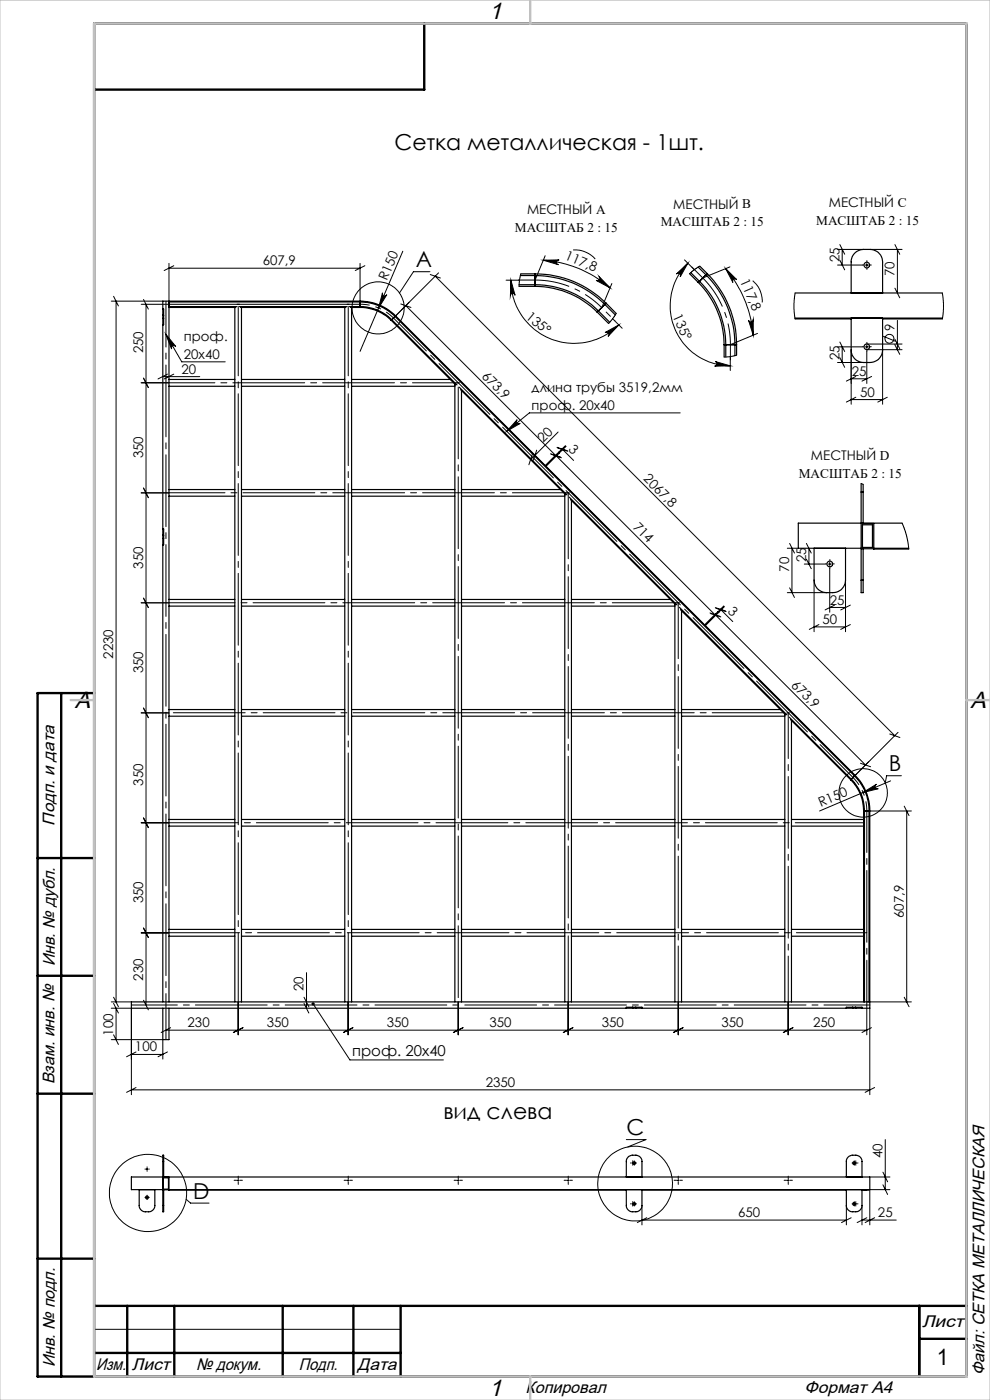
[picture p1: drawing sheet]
<svg xmlns="http://www.w3.org/2000/svg" width="210mm" height="297mm" viewBox="0 0 210 297" stroke-linecap="round" stroke-linejoin="round" font-family="sans-serif">
<g fill="none" stroke="#000" stroke-width=".21">
<path d="M35.8 55.9v8M35.8 56.9h40.6M36.9 56.4l-2.1 1M76.4 55.9v8M77.4 56.4l-2 1M85.4 53.3l-9 21.2M91.2 57.6h-3.5l-3 4.6M91.3 58.2l2.1 .8M92.3 58.6l97.5 97.5M93 57.9l-9.6 9.6M107.4 59.4h2.8M108.4 59.4l.9 3.2a.5 .5 0 0 0-.6-.4 .5 .5 0 0 0-.4 .6z"/>
<path d="M108.4 59.4a13.4 13.4 0 0 0 8.3 12.4 13.4 13.4 0 0 0 14.6-2.9M110.5 58.1l-.4 2.6M115.3 55.2l3.3-.1a.52 .52 0 0 0-.6 .5 .52 .52 0 0 0 .5 .6zM115.3 55.2a23.9 23.9 0 0 1 14.1 5.9M115.6 54.3l-2.1 5.1M121.6 53a5.7 5.7 0 0 1 4.7 2M127.1 58.7l2.3 2.4-3-1.6a.52 .52 0 0 0 .7-.1 .52 .52 0 0 0 0-.7zM143.5 58.1l2.4-2.3-1.6 2.9a.5 .5 0 0 0-.1-.7 .5 .5 0 0 0-.7 .1zM145.2 55.1l2.1 2.1M145.9 55.8a12.8 12.8 0 0 0-2.8 13.9 12.8 12.8 0 0 0 11.8 7.9M148.4 56.5l-1.3 .8-.8 .8M153.9 57l2.4 2.3a.5 .5 0 0 0-.7-.1 .5 .5 0 0 0-.1 .7z"/>
<path d="M153.9 57a25.4 25.4 0 0 1 5.9 14.1M154.8 56.6l-5.8 2.4M159.7 59.5a5.6 5.6 0 0 1 2 4.7M177.7 56.2h5.3M177.7 52.9h5.5M178.2 55.2l1 2.1M178.2 51.9l1 2M178.6 52.9v3.3M183.6 56.2h.6M183.9 55.9v.7M184.5 52.9h6.8M189.8 51.9l1.1 2"/>
<path d="M190.4 52.9v9.3M23.6 63.9h10.9M24.1 62.9l1 2M24.6 63.9v148.6M30.4 63.5l1.1 2.1M31 64.6v148.6M34.5 79.9h7.9M35.2 70.9l2.1 2.6a.52 .52 0 0 0-.7-.1 .52 .52 0 0 0-.2 .6zM35.2 70.9l3.4 5.9h9.2M35.5 79.4l-2 1M36.9 79.4l-2.1 1M76.4 64.6h-46.4"/>
<path d="M81.1 62.1a.5 .5 0 0 0 .3 .7 .5 .5 0 0 0 .7-.3l-1.8 2.9zM85 64.5l2.2 .7M86.1 64.8l31.8 31.8M86.8 64.1l-2.9 2.9M128.3 70.6l3-1.7-2.3 2.5a.52 .52 0 0 0 0-.7 .52 .52 0 0 0-.7-.1zM129.8 60.1l-2.2 5.2M130 67.6l2 2M130.7 66.5l-.8 1.2-.8 .9M151.7 76.7l3.2 .9-3.3 .1a.5 .5 0 0 0 .5-.5 .5 .5 0 0 0-.4-.5zM154.9 75.6v3M156.2 75.3l-1.3 .4h-1.3M158.8 67.9a.5 .5 0 0 0 .5 .4 .5 .5 0 0 0 .5-.5v3.3z"/>
<path d="M160.7 70.7l-5.8 2.4M168.7 62.2l-.3 2.1 .3 3.4M177.7 73.6h5.3M177.7 76.9h5.5M178.2 75.9l1 2M178.2 72.6l1 2M178.6 73.6v3.3M180.6 74.2v11.6M181.5 79.9l-2 1M183.6 73.6h.6M183.9 73h7.4M183.9 74.2h7.4"/>
<path d="M183.9 74.5v6.8M183.9 73.2v.7M184.9 79.9l-2.1 1M187.2 74.2v11.6M187.3 71.3l2.7 1.1M189.8 72l1.1 2M189.8 73.2l1.1 2M189.8 61.1l1.1 2.1M190.4 68v6.2M199.9 62.2l.2 2v2l-.2 1.5M30 81.2h5.8M30.4 80.2l1.1 2"/>
<path d="M109.7 89a.5 .5 0 0 0 0 .7 .5 .5 0 0 0 .6 .1l-2.8 1.7zM112.9 96.4l-.7 2.2M113.8 95.5l-.7 2.1M116.8 96.3l2.1 .7M116.9 96.4l2.2 .7M118 96.7l33.7 33.7M118.1 94.9l2.2 .7M118.3 95l2.1 .7M118.4 91.6l-5.9 5.9M119.2 95.2l2.5 2.5M119.9 94.5l-1.4 1.5M120.1 94.7l-1.5 1.4"/>
<path d="M144.3 87.6h-32l-4.8 3.9M180.6 84.8h6.6M180.6 80.4h3.3M181.5 84.3l-2 1M188.2 84.3l-2 1M30 104.6h5.8M30.4 103.5l1.1 2.1M167 116.3h2.3M167.5 115.3l1 2M168 116.3v9.4M170.6 119.7h4.5M171.1 118.6l1 2"/>
<path d="M171.1 115.3l1 2M171.6 116.3v3.4M175.7 119.7h.7M176 119.3v.7M182.7 102.6l.4 .2M191.3 111l1 2.4 .5 3.1M30 127.9h5.8M30.4 126.9l1.1 2M150.6 130l2.2 .8M150.7 130.2l2.2 .7M151.7 128.9l2.2 .7M151.8 130.5l31.8 31.8"/>
<path d="M151.9 129l2.1 .7M152.8 129.3l2.6 2.6M153.5 128.5l-1.2 1.2M153.7 128.7l-1.2 1.2M167 125.7h8.4M167.5 124.7l1 2M172.7 123.1v10.9M172.7 133h6.7M173.7 132.5l-2 1M176 120.6v9.3M176 128.9h3.4M177 128.4l-2 1"/>
<path d="M179.4 123.1v10.9M180.4 128.4l-2.1 1M180.4 132.5l-2.1 1M30 151.2h5.8M30.4 150.2l1.1 2.1M188.7 155.7l2.2 .8M190.5 155.4l-9.6 9.6 3.4-3.4M30 174.6h5.8M30.4 173.5l1.1 2.1M182.5 161.9l2.2 .8M183.1 168.1l2.8-1.7a.52 .52 0 0 0-.2 .6 .52 .52 0 0 0 .6 .3zM183.9 172h9.4"/>
<path d="M188.9 165.7l-15.1 6.3M191.2 164.6h-3.1l-.3 1.5M191.8 171l1 2M192.3 172v40.5M30 197.9h5.8M30.4 196.9l1.1 2M23.6 212.5h4.3M23.6 213.9h4.3v18.3M24.1 219.5l1 2.1M24.1 212.9l1 2M24.1 211.6l1 2M24.6 213.9v6.7"/>
<path d="M30.4 212.2l1.1 2M35.2 218.5h148.7M36.2 218l-2 1M50.5 212.5v7M51.5 218l-2 1M64.5 212.9l1 2M64.5 211.6l1 2M65 206.3v7.6M66.4 213l7.8 11.9h19.9M73.8 212.5v7M74.9 218l-2.1 1M97.2 212.5v7"/>
<path d="M98.2 218l-2 1M120.5 212.5v7M121.5 218l-2 1M143.9 212.5v7M144.9 218l-2.1 1M167.2 212.5v7M168.2 218l-2 1M184.5 213.9v18.3M184.9 218l-2.1 1M191.8 211.6l1 2M193.3 212.5h-9.4v7M23.6 220.6h10.9v4.1"/>
<path d="M27.9 231.2h156.6M27.9 223.7h6.6M28.9 230.7l-2.1 1M28.9 223.2l-2.1 1M35.5 223.2l-2 1M185.5 230.7l-2 1M31 254h.4M31 248h.4M31.2 247.9v.3M31.2 253.9v.3M39.5 254.4l.9 .8h3.9M50.3 250.4h.4"/>
<path d="M50.5 250.3v.3M73.7 250.4h.3M73.8 250.3v.3M97 250.4h.4M97.2 250.3v.3M120.4 250.4h.3M120.5 250.3v.3M132.9 241.8h4.1l-3.8 1.5M134.3 246.7h.4M134.3 255.4h.4M134.5 246.6v.3M134.5 255.2v.4"/>
<path d="M136.2 255.7v4.2M136.2 258.8h43.3M137.2 258.3l-2 1.1M143.7 250.4h.3M143.9 250.3v.3M167 250.4h.4M167.2 250.3v.3M179.5 255.7v4.2M180.6 258.3l-2.1 1.1M181 246.7h.4M181 255.4h.4M181.2 246.6v.3"/>
<path d="M181.2 255.2v.4M182.8 258.8h7.3M182.8 255.7v4.2M183.9 258.3l-2.1 1.1M184.5 249.7h4.3M185.5 258.3l-2 1.1M187.3 248.7l1 2M187.3 251.4l1 2M187.8 241.8v10.6M188.8 252.4h-4.3v7.5M20 282h65"/>
<circle cx="80.2" cy="65.3" r="5.5"/>
<circle cx="188.7" cy="71.9" r=".94"/>
<circle cx="183.1" cy="168.2" r="5.1"/>
<circle cx="31.4" cy="253.1" r="8.2"/>
<circle cx="134.7" cy="251.1" r="7.9"/>
</g>
<path d="M76.4 64.5a10 10 0 0 1 7.1 3M183.9 172a10 10 0 0 0-3-7.1" fill="none" stroke="#000" stroke-width=".21" stroke-dasharray="15.2 1.3 1.3 1.3" stroke-dashoffset="13.2" stroke-linecap="butt"/>
<path d="M113.5 59.4a20 20 0 0 1 14.2 5.9M149.1 59a20 20 0 0 1 5.8 14.1" fill="none" stroke="#000" stroke-width=".21" stroke-dasharray="15.2 1.3 1.3 1.3" stroke-dashoffset="7.9" stroke-linecap="butt"/>
<g fill="none" stroke="#000" stroke-width=".21" stroke-dasharray="15.2 1.3 1.3 1.3">
<path d="M113.5 59.4h-3.6M149.1 59l-2.3-2.3M183.2 56.2h-.2M183.9 55.6v-.3M183.9 56.9v.3M184.6 56.2h.2M154.9 73.1v3.2M183.2 73.6h-.2M183.9 72.9v-.3M183.9 74.2v.3M184.6 73.6h.2M175.4 119.6h-.3"/>
<path d="M176 119v-.3M176.7 119.6h.3M176 120.3v.3M30.9 254h-.2M30.9 248h-.2M31.2 253.7v-.2M31.2 254.3v.2M31.2 247.7v-.2M31.2 248.3v.2M31.5 254h.2M31.5 248h.2M50.2 250.4h-.5"/>
<path d="M50.5 250.1v-.6M50.5 250.7v.6M50.9 250.4h.5M73.5 250.4h-.5M73.9 250.1v-.6M73.9 250.7v.6M74.2 250.4h.5M96.9 250.4h-.6M97.2 250.1v-.6M97.2 250.7v.6M97.5 250.4h.6M120.2 250.4h-.5"/>
<path d="M120.5 250.1v-.6M120.5 250.7v.6M120.9 250.4h.5M133.9 246.7h-.2M133.9 255.4h-.2M134.2 246.7v-.1M134.2 246.7h-.2M134.2 246.7v.2M134.2 246.7h.2M134.2 246.4v-.1M134.2 247.1v.1M134.2 255.4v-.2"/>
<path d="M134.2 255.4h-.2M134.2 255.4v.2M134.2 255.4h.2M134.2 255.1v-.2M134.2 255.7v.2M134.5 246.4v-.1M134.5 247.1v.1M134.5 255.1v-.2M134.5 255.7v.2M134.9 246.7h.1M134.9 255.4h.1M143.5 250.4h-.5"/>
<path d="M143.9 250.1v-.6M143.9 250.7v.6M144.2 250.4h.5M166.9 250.4h-.6M167.2 250.1v-.6M167.2 250.7v.6M167.5 250.4h.6M180.9 246.7h-.2M180.9 255.4h-.2M181.2 246.4v-.1M181.2 247.1v.1M181.2 255.1v-.2"/>
<path d="M181.2 255.7v.2M181.5 246.7v-.1M181.5 246.7h-.1M181.5 246.7v.2M181.5 246.7h.2M181.5 246.4v-.1M181.5 247.1v.1M181.5 255.4v-.2M181.5 255.4h-.1M181.5 255.4v.2M181.5 255.4h.2M181.5 255.1v-.2"/>
<path d="M181.5 255.7v.2M181.9 246.7h.1M181.9 255.4h.1"/>
</g>
<path d="M83.5 67.5l97.4 97.4" fill="none" stroke="#000" stroke-width=".21" stroke-dasharray="15.2 1.3 1.3 1.3" stroke-dashoffset="5.4"/>
<path d="M183.9 172v40.5" fill="none" stroke="#000" stroke-width=".21" stroke-dasharray="15.2 1.3 1.3 1.3" stroke-dashoffset="6.4"/>
<path d="M50.5 65v147.5M35.9 174.5h147.5M73.9 212.5v-147.5" fill="none" stroke="#000" stroke-width=".21" stroke-dasharray="15.2 1.3 1.3 1.3" stroke-dashoffset=".5"/>
<path d="M35.9 151.2h131.3M97.2 212.5v-131.3" fill="none" stroke="#000" stroke-width=".21" stroke-dasharray="15.2 1.3 1.3 1.3" stroke-dashoffset="-.9"/>
<path d="M35.9 81.2h61.3M27.9 213.2h156.6M167.2 212.5v-61.3M35.2 220.5v-156.6" fill="none" stroke="#000" stroke-width=".21" stroke-dasharray="15.2 1.3 1.3 1.3" stroke-dashoffset="5.5"/>
<path d="M35.9 104.5h84.6M143.9 212.5v-84.6" fill="none" stroke="#000" stroke-width=".21" stroke-dasharray="15.2 1.3 1.3 1.3" stroke-dashoffset="3.4"/>
<path d="M35.9 127.9h108M120.5 212.5v-108" fill="none" stroke="#000" stroke-width=".21" stroke-dasharray="15.2 1.3 1.3 1.3" stroke-dashoffset="1.2"/>
<path d="M35.9 197.9h148" fill="none" stroke="#000" stroke-width=".21" stroke-dasharray="15.2 1.3 1.3 1.3" stroke-dashoffset=".3"/>
<path d="M127.7 65.3l2.7 2.7" fill="none" stroke="#000" stroke-width=".21" stroke-dasharray="15.2 1.3 1.3 1.3" stroke-dashoffset="15.2"/>
<g fill="none" stroke="#000" stroke-width=".25">
<path d="M110.4 58.5h3.1M110.5 58.1h3M113.5 58.1v.4M113.5 58.1a21.3 21.3 0 0 1 15.1 6.2M113.5 58.5a20.8 20.8 0 0 1 14.8 6.1M113.5 58.5v1.9M146.3 58.1l1.8 1.8M146.5 57.8l1.9 1.9M148.1 56.7l1.7 1.6M148.1 59.9a18.8 18.8 0 0 1 5.5 13.2M148.4 59.7l-.3 .2M148.4 59.7a19.2 19.2 0 0 1 5.6 13.4"/>
<path d="M148.4 56.5l1.6 1.5M149.8 58.3a20.9 20.9 0 0 1 6.1 14.8M149.8 58.3l-1.4 1.4M150 58l-.2 .3M150 58a21.5 21.5 0 0 1 6.2 15.1M34.5 67.6v1.3M34.5 65.5h.2v1.4M34.5 65.5v1.4M34.5 66.9v.7M34.5 68.9v43.3M34.5 67.6h.2M34.5 66.9h.2"/>
<path d="M34.7 67.6v1.3h-.2M34.7 66.9v.7M35.8 63.9v148.6M35.8 64.1h40.6M35.8 65.2h14.2M35.8 65h14.5M49.8 65.2v147.3M50.3 64.6h.5M50.8 65h22.8M51 65.2h22.3M51.2 65.2v147.3M73.1 65.2v147.3"/>
<path d="M73.6 64.6h.5M74.1 65h2.3M74.4 65.2h2M74.6 65.2v147.3M76.4 65v.2M76.4 63.9v.2M76.4 63.9a10.6 10.6 0 0 1 7.5 3.1M76.4 64.1a10.6 10.6 0 0 1 7.4 3M76.4 65a9.5 9.5 0 0 1 6.7 2.8M76.4 65.2a9.1 9.1 0 0 1 6.6 2.7M76.4 63.9h-41.9v1.6M76.4 64.1v.9"/>
<path d="M83 67.9l13.7 13.8M83.1 67.8l-.1 .1M83.1 67.8l13.8 13.9M83.8 67.1l-.7 .7M83.8 67.1l97.5 97.5M83.9 67l-.1 .1M83.9 67l31.8 31.8M110.1 60.7h3.4M110.1 60.4h3.4M113.5 60.4v.3M113.5 60.4a19.1 19.1 0 0 1 13.4 5.6M113.5 60.7a18.9 18.9 0 0 1 13.2 5.5"/>
<path d="M126.7 66.2l2.4 2.4M126.9 66l-.2 .2M126.9 66l2.4 2.4M128.3 64.6l-1.4 1.4M128.3 64.6l2.2 2.2M128.6 64.3l-.3 .3M128.6 64.3l2.1 2.2M153.6 73.1h.4M153.6 73.1v2.6M154 73.1h1.9M154 73.1v2.6M155.9 73.1h.3"/>
<path d="M155.9 73.1v2.4M156.2 73.1v2.2M168.6 67.5h31.3M168.7 67.7h11.9M168.7 62.2h31.2M180.6 67.5v6.7a2.63 2.63 0 0 0 2.6 2.7 3.8 3.8 0 0 0 3.1-.6l.7-1 .2-.7v-7.1M180.6 62.2v-6.6a2.63 2.63 0 0 1 2.6-2.7 3.8 3.8 0 0 1 3.1 .6l.5 .6 .4 1.1v7M187.2 67.7h12.7M35.8 81.9h14M35.8 80.5h14M51.2 81.9h21.9M51.2 80.5h21.9"/>
<path d="M74.6 81.9h21.9M74.6 80.5h20.9M96.5 81.5v131M96.9 81.2h.5M97.4 82.2l22.9 22.8M97.7 82.7l22.3 22.3M97.9 82.9v129.6M115.7 98.8l33.8 33.8M118 96.4l.5-.4a.41 .41 0 0 1-.3 .6M118 96.4l.2 .2M118 96.4l-2.3 2.4M118.2 96.6l-2.4 2.3"/>
<path d="M34.5 112.2h.2v1.4M34.5 112.2v1.4M34.5 114.2v1.4M34.5 113.6h.2M34.5 114.2h.2M34.5 113.6v.6M34.5 115.6v96.9M34.7 114.2v1.4h-.2M34.7 113.6v.6M35.8 105.3h14M35.8 103.9h14M51.2 105.3h21.9"/>
<path d="M51.2 103.9h21.9M74.6 105.3h21.9M74.6 103.9h21.9M97.9 105.3h21.9M97.9 103.9h21M119.8 104.8v107.7M120.3 104.6h.5M120.8 105.5l22.8 22.8M121 106l22.3 22.3M121.2 106.2v106.3M172.7 116.3v6.8a2.63 2.63 0 0 0 2.7 2.6h1.3a2.63 2.63 0 0 0 2.7-2.6v-6.8M182.7 102.6v1.8"/>
<path d="M182.7 104.4v6.6M182.7 104.4h.4M182.7 116.4h2.6M183 111.3h2.1v4.8h-2.1zM183.1 102.8v1.6M183.1 104.4v6.6M183.1 116.4v6.7M185.3 116.4l7.5 .1M185.3 116.3h7.5M185.3 116.4v-5.3h-2.6v12M191.3 111h-22v5.3h13.4M35.8 128.6h14"/>
<path d="M35.8 127.2h14M51.2 128.6h21.9M51.2 127.2h21.9M74.6 128.6h21.9M74.6 127.2h21.9M97.9 128.6h21.9M97.9 127.2h21.9M121.2 128.6h22M121.2 127.2h21M143.2 128.1v84.4M143.6 127.9h.5M144.1 128.8l22.8 22.9"/>
<path d="M144.4 129.4l22.3 22.3M144.6 129.5v83M149.5 132.6l31.9 31.9M151.8 130.2l.5-.5 .2 .2-.5 .4M151.8 130.2l.2 .1M151.8 130.2l-2.3 2.4M152 130.3l-2.4 2.4M182.7 123.1v2.6h.4v-2.6M182.7 123.1h.4M20 147v145M35.8 151.9h14M35.8 150.5h14"/>
<path d="M51.2 151.9h21.9M51.2 150.5h21.9M74.6 151.9h21.9M74.6 150.5h21.9M97.9 151.9h21.9M97.9 150.5h21.9M121.2 151.9h22M121.2 150.5h22M144.6 151.9h21.9M144.6 150.5h20.9M166.5 151.4v61.1M166.9 151.2h.5"/>
<path d="M167.4 152.1l13.2 13.2M167.7 152.7l12.7 12.7M167.9 152.9v59.6M35.8 175.3h14M35.8 173.8h14M51.2 175.3h21.9M51.2 173.8h21.9M74.6 175.3h21.9M74.6 173.8h21.9M97.9 175.3h21.9M97.9 173.8h21.9M121.2 175.3h22"/>
<path d="M121.2 173.8h22M144.6 175.3h21.9M144.6 173.8h21.9M167.9 175.3h15.3M167.9 173.8h15.3M180.4 165.4a9.4 9.4 0 0 1 2.8 6.6M180.6 165.3l-.2 .1M180.6 165.3a9.8 9.8 0 0 1 2.8 6.7M181.3 164.6a10.3 10.3 0 0 1 3 7.4M181.3 164.6l-.7 .7M181.4 164.5l-.1 .1M181.4 164.5a10.7 10.7 0 0 1 3.1 7.5"/>
<path d="M183.2 172h.2M183.2 172v40.5M183.4 172h.9M183.4 172v40.5M184.3 172h.2M184.3 172v40.5M184.5 172v41.9h-1.7M35.8 198.6h14M35.8 197.2h14M51.2 198.6h21.9M51.2 197.2h21.9M74.6 198.6h21.9"/>
<path d="M74.6 197.2h21.9M97.9 198.6h21.9M97.9 197.2h21.9M121.2 198.6h22M121.2 197.2h22M144.6 198.6h21.9M144.6 197.2h21.9M167.9 198.6h15.3M167.9 197.2h15.3M34.5 213.9v6.7h1.3v-6.7M132.9 213.9h1.3M134.2 213.7h-1.3v.2"/>
<path d="M134.2 213.7h.7M134.2 213.9h.7M134.2 213.7v.2M134.9 213.9h1.3M134.9 213.7h1.3v.2M134.9 213.7v.2M136.2 213.9h43.3M179.5 213.9h1.4M180.9 213.7h-1.4v.2M180.9 213.7v.2M180.9 213.7h.6M180.9 213.9h.6"/>
<path d="M181.5 213.7h1.3v.2M181.5 213.9h1.3M181.5 213.7v.2M184.5 212.5h-156.6v1.4h105M29.5 252.4v3.3a1.32 1.32 0 0 0 1.4 1.4h.6a1.32 1.32 0 0 0 1.3-1.4v-3.3M34.5 255.7v1.4h.2v-1.4M34.5 246.4v-1.3h.2v1.3M34.5 246.4v9.3M34.5 252.4h-6.6v-2.7h156.6v2.7M34.5 249.7h1.3v2.7M34.5 252.4h98.4M34.5 255.7h.2"/>
<path d="M34.5 246.4h.2M34.6 249.9h1.1v2.4h-1.1zM34.7 246.4v3.3M34.7 252.4v3.3M35.8 252.4h148.7M132.9 252.4v3.3a1.32 1.32 0 0 0 1.3 1.4h.7a1.32 1.32 0 0 0 1.3-1.4v-3.3M132.9 249.7v-3.3a1.32 1.32 0 0 1 1.3-1.3h.7a1.32 1.32 0 0 1 1.3 1.3v3.3M136.2 252.4h43.3M179.5 252.4v3.3a1.32 1.32 0 0 0 1.4 1.4h.6a1.32 1.32 0 0 0 1.3-1.4v-3.3M179.5 249.7v-3.3a1.32 1.32 0 0 1 1.4-1.3h.6a1.32 1.32 0 0 1 1.3 1.3v3.3M183.2 252.4h.2M183.9 252.4h.1"/>
<path d="M184.5 252.4h-1.7"/>
<circle cx="183.9" cy="56.2" r=".59"/>
<circle cx="183.9" cy="73.6" r=".59"/>
<circle cx="176" cy="119.7" r=".6"/>
<circle cx="31.2" cy="254" r=".31"/>
<circle cx="134.5" cy="255.4" r=".3"/>
<circle cx="134.5" cy="246.8" r=".3"/>
<circle cx="181.2" cy="255.4" r=".3"/>
<circle cx="181.2" cy="246.8" r=".3"/>
</g>
<g fill="none" stroke="#000" stroke-width=".5">
<path d="M90 5v14h-70M13 147v145M20 147h-12v145h197v-287h-185v287M8 182h12M8 207h12M8 232h12M8 267h12M20 277h185M27 277v15M37 277v15M60 277v15M75 277v15"/>
<path d="M85 277v15M195 277v15M20 287h65M195 284h10"/>
</g>
<path d="M0 0h210v297h-210z" fill="none" stroke="#c0c0c0" stroke-width=".21"/>
<path d="M20 5h185v287h-185zM112.5 0v5M15 148.5h5M205 148.5h5M112.5 292v5" fill="none" stroke="#c0c0c0" stroke-width=".5"/>
<g fill="#000">
<path d="M81.1 62.1a.5 .5 0 0 0 .3 .7 .5 .5 0 0 0 .7-.3l-1.8 2.9zM183.1 168.1l2.8-1.7a.52 .52 0 0 0-.2 .6 .52 .52 0 0 0 .6 .3zM66.2 212.7l.2 .3-.1-.3a.34 .34 0 0 1 .4 .3 .34 .34 0 0 1-.5 .3 .34 .34 0 0 1 0-.6z"/>
<path d="M127.1 58.7l2.3 2.4-3-1.6a.52 .52 0 0 0 .7-.1 .52 .52 0 0 0 0-.7zM115.3 55.2l3.3-.1a.52 .52 0 0 0-.6 .5 .52 .52 0 0 0 .5 .6z"/>
<path d="M143.5 58.1l2.4-2.3-1.6 2.9a.5 .5 0 0 0-.1-.7 .5 .5 0 0 0-.7 .1zM151.7 76.7l3.2 .9-3.3 .1a.5 .5 0 0 0 .5-.5 .5 .5 0 0 0-.4-.5z"/>
<path d="M108.4 59.4l.9 3.2a.5 .5 0 0 0-.6-.4 .5 .5 0 0 0-.4 .6zM128.3 70.6l3-1.7-2.3 2.5a.52 .52 0 0 0 0-.7 .52 .52 0 0 0-.7-.1z"/>
<path d="M158.8 67.9a.5 .5 0 0 0 .5 .4 .5 .5 0 0 0 .5-.5v3.3zM153.9 57l2.4 2.3a.5 .5 0 0 0-.7-.1 .5 .5 0 0 0-.1 .7z"/>
<path d="M109.7 89a.5 .5 0 0 0 0 .7 .5 .5 0 0 0 .6 .1l-2.8 1.7zM35.2 70.9l2.1 2.6a.52 .52 0 0 0-.7-.1 .52 .52 0 0 0-.2 .6z"/>
</g>
<g font-size="5">
<text x="103.7" y="4.1">1</text>
<text x="15.9" y="150.1">A</text>
<text x="205.9" y="150.1">A</text>
<text x="103.7" y="296.1">1</text>
</g>
<text font-size="4.8" x="198.8" y="289.6">1</text>
<g font-size="4.7">
<text x="83.7" y="31.9">Сетка металлическая - 1шт.</text>
<text x="88.2" y="56.7">A</text>
<text x="188.6" y="163.7">B</text>
<text x="94" y="237.3">вид слева</text>
<text x="132.9" y="240.9">C</text>
<text x="40.9" y="254.3">D</text>
</g>
<g font-size="3.6">
<text x="11.6" y="175.1" transform="rotate(-90 11.6 175.1)">Подп. и дата</text>
<text x="11.6" y="205" transform="rotate(-90 11.6 205)">Инв. № дубл.</text>
<text x="11.6" y="230" transform="rotate(-90 11.6 230)">Взам. инв. №</text>
<text x="195.6" y="281.6">Лист</text>
<text x="11.6" y="290" transform="rotate(-90 11.6 290)">Инв. № подл.</text>
<text x="20.4" y="290.6">Изм.</text>
<text x="28" y="290.6">Лист</text>
<text x="41.6" y="290.6">№ докум.</text>
<text x="63.4" y="290.6">Подп.</text>
<text x="75.9" y="290.6">Дата</text>
<text x="208.8" y="291.8" transform="rotate(-90 208.8 291.8)">Файл: СЕТКА МЕТАЛЛИЧЕСКАЯ</text>
<text x="111.5" y="295.6">Копировал</text>
<text x="170.7" y="295.6">Формат А4</text>
</g>
<text font-size="3.2" x="74.7" y="224.1">проф. 20х40</text>
<g font-size="2.8">
<text x="111.8" y="45.5">МЕСТНЫЙ A</text>
<text x="140.2" y="48">МАСШТАБ 2 : 15</text>
<text x="142.8" y="44.2">МЕСТНЫЙ B</text>
<text x="173.1" y="47.7">МАСШТАБ 2 : 15</text>
<text x="175.8" y="43.9">МЕСТНЫЙ C</text>
<text x="109.2" y="49.2">МАСШТАБ 2 : 15</text>
<text x="55.7" y="56.3">607,9</text>
<text x="82.1" y="59.6" transform="rotate(-67 82.1 59.6)">R150</text>
<text x="119.7" y="55" transform="rotate(22 119.7 55)">117,8</text>
<text x="156.9" y="59.7" transform="rotate(66 156.9 59.7)">117,8</text>
<text x="178.1" y="55.7" transform="rotate(-90 178.1 55.7)">25</text>
<text x="189.8" y="58.6" transform="rotate(-90 189.8 58.6)">70</text>
<text x="111.4" y="67.5" transform="rotate(39 111.4 67.5)">135°</text>
<text x="142.7" y="67.1" transform="rotate(66 142.7 67.1)">135°</text>
<text x="189.8" y="70.3" transform="rotate(-90 189.8 70.3)">9</text>
<text x="30.4" y="75" transform="rotate(-90 30.4 75)">250</text>
<text x="39" y="72.3">проф.</text>
<text x="39" y="76.1">20х40</text>
<text x="178.1" y="76.5" transform="rotate(-90 178.1 76.5)">25</text>
<text x="38.5" y="79.3">20</text>
<text x="102" y="79.9" transform="rotate(45 102 79.9)">673,9</text>
<text x="112.8" y="83.1">длина трубы 3519,2мм</text>
<text x="180.7" y="79.7">25</text>
<text x="112.8" y="86.9">проф. 20х40</text>
<text x="182.4" y="84.1">50</text>
<text x="115.2" y="94" transform="rotate(-45 115.2 94)">20</text>
<text x="120.5" y="95.6" transform="rotate(45 120.5 95.6)">3</text>
<text x="30.4" y="97.3" transform="rotate(-90 30.4 97.3)">350</text>
<text x="136.3" y="101.7" transform="rotate(45 136.3 101.7)">2067,8</text>
<text x="169.4" y="101.4">МАСШТАБ 2 : 15</text>
<text x="172" y="97.6">МЕСТНЫЙ D</text>
<text x="134.2" y="112" transform="rotate(45 134.2 112)">714</text>
<text x="171" y="119.3" transform="rotate(-90 171 119.3)">25</text>
<text x="30.4" y="120.7" transform="rotate(-90 30.4 120.7)">350</text>
<text x="167.4" y="121.3" transform="rotate(-90 167.4 121.3)">70</text>
<text x="154.2" y="129.8" transform="rotate(45 154.2 129.8)">3</text>
<text x="176" y="128.3">25</text>
<text x="174.5" y="132.4">50</text>
<text x="24" y="139.7" transform="rotate(-90 24 139.7)">2230</text>
<text x="30.4" y="142.9" transform="rotate(-90 30.4 142.9)">350</text>
<text x="167.7" y="145.5" transform="rotate(45 167.7 145.5)">673,9</text>
<text x="30.4" y="166.7" transform="rotate(-90 30.4 166.7)">350</text>
<text x="174.1" y="171.2" transform="rotate(-23 174.1 171.2)">R150</text>
<text x="30.4" y="191.6" transform="rotate(-90 30.4 191.6)">350</text>
<text x="191.7" y="194.7" transform="rotate(-90 191.7 194.7)">607,9</text>
<text x="30.4" y="208.1" transform="rotate(-90 30.4 208.1)">230</text>
<text x="64.4" y="210.2" transform="rotate(-90 64.4 210.2)">20</text>
<text x="24" y="219.7" transform="rotate(-90 24 219.7)">100</text>
<text x="39.8" y="217.9">230</text>
<text x="56.6" y="217.9">350</text>
<text x="82" y="217.9">350</text>
<text x="103.8" y="217.9">350</text>
<text x="127.6" y="217.9">350</text>
<text x="153" y="217.9">350</text>
<text x="172.5" y="217.9">250</text>
<text x="28.6" y="223">100</text>
<text x="103" y="230.6">2350</text>
<text x="187.2" y="245.6" transform="rotate(-90 187.2 245.6)">40</text>
<text x="156.6" y="258.2">650</text>
<text x="186.2" y="258.2">25</text>
</g>
</svg>
